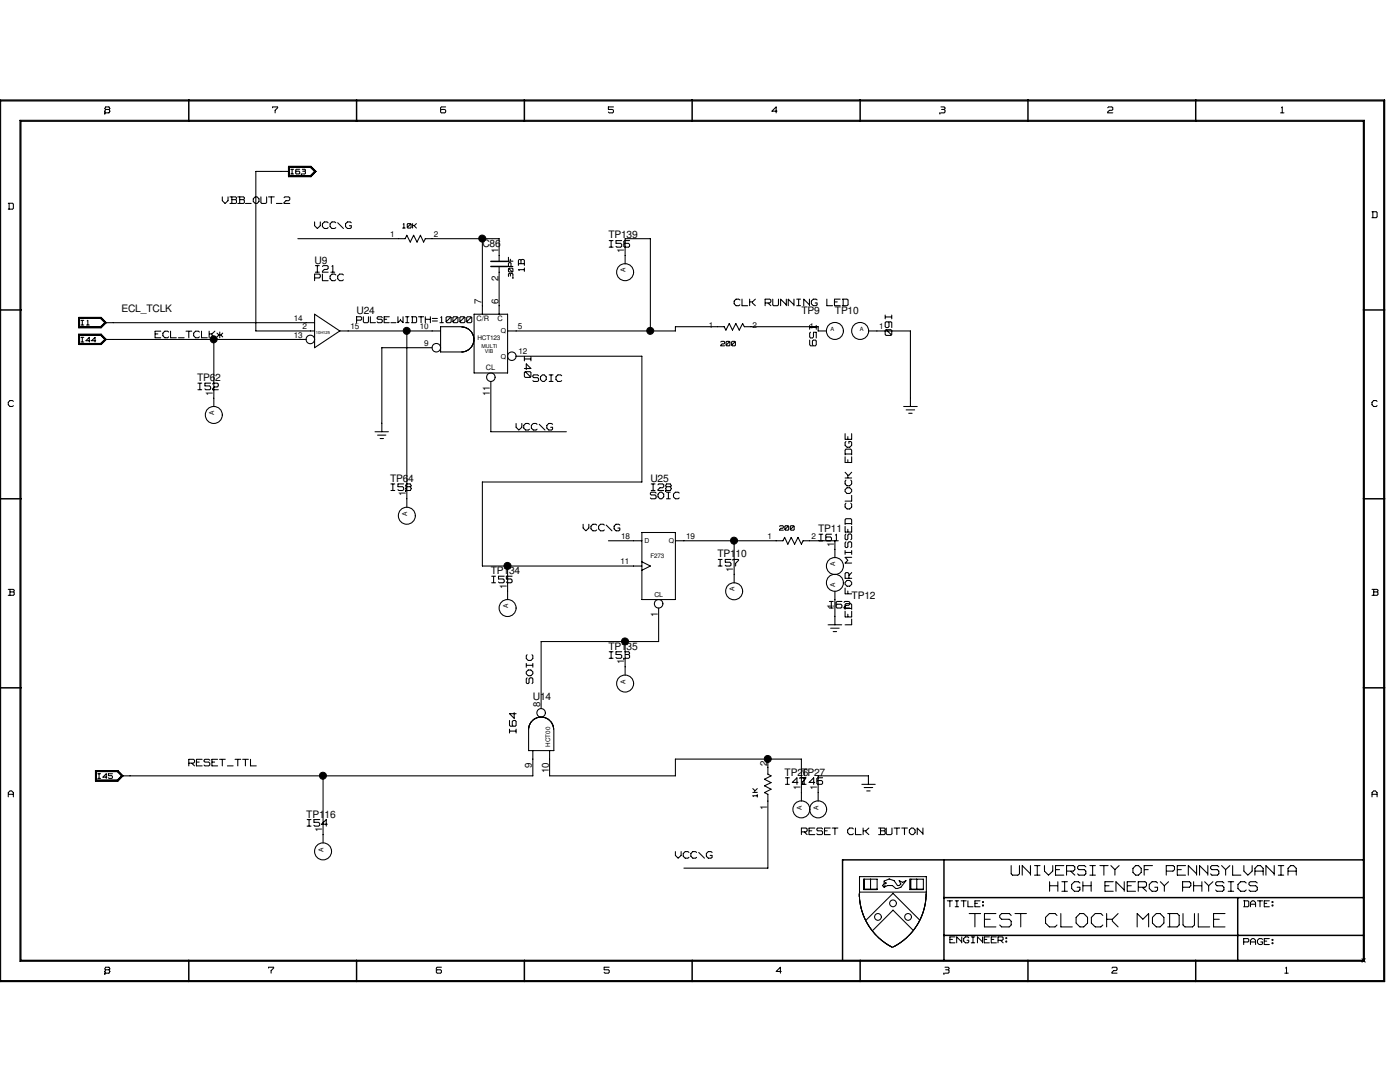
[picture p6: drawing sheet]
<svg xmlns="http://www.w3.org/2000/svg" width="279mm" height="216mm" viewBox="0 0 279 216" stroke-linecap="round" stroke-linejoin="round" font-family="sans-serif">
<g fill="none" stroke="#000" stroke-width=".3">
<path d="M0 20h276.3v175.8h-276.3zM37.7 20v4.2M71.2 20v4.2M104.6 20v4.2M138.1 20v4.2M171.7 20v4.2M205.1 20v4.2M238.6 20v4.2M4.1 24.2h268v167.4h-268zM98 53.2h3.3M98 52.2h3.3M0 61.8h4.1"/>
<path d="M272.1 61.8h4.2M0 99.5h4.1M272.1 99.5h4.2M0 137.2h4.1M272.1 137.2h4.2M188.4 179.1h83.7M188.4 171.6v20M247 179.1v12.5M272.1 171.6h-104v19.9M37.7 191.6v4.2M71.2 191.6v4.2M104.6 191.6v4.2"/>
<path d="M138.1 191.6v4.2M171.7 191.6v4.2M188.4 186.6h83.7M205.1 191.6v4.2M238.6 191.6v4.2"/>
</g>
<g fill="none" stroke="#000" stroke-width=".21">
<path d="M.1 20.2h276v175.5h-276zM4 24h268.3v167.8h-268.3zM20.9 22.5h.1M21.1 21.8l-.2 .4 .2 .3h.6M21.1 21.8h.6M21.7 21.3h-.6l-.2 .4 .2 .1M21.8 21.3l.1 .4-.1 .1 .1 .4-.1 .3M44.4 39.3v.7M45.5 39.3v.7M45.9 39.3h1.1M46.3 39.3v1.3M46.3 39.8h.7"/>
<path d="M47 39.3l.2 .2M47 39.8l.2 .2M47.2 39.7l-.1 .1M47.2 39.5v.1M47.5 39.3h1.1M47.8 39.3v1.3M47.9 39.8h.7M48.6 39.3l.2 .2M48.6 39.8l.2 .2M48.8 39.7l-.2 .1M48.8 39.5v.1M50.5 39.7v.5"/>
<path d="M50.9 39.3l-.4 .4M51 39.3h.3l.4 .4M51.7 39.7v.5M52.1 39.3v1.1M53.2 39.3v1.1M53.6 39.3h1.1M54.1 39.3v1.3M54.4 21.3v.2M54.4 21.3h1M54.9 22.1v.4M55.4 21.5l-.5 .5M55.4 21.3v.2"/>
<path d="M57.6 39.3h-.7l-.2 .2M57.6 33.2h4.5l1 1-1 1.1h-4.5zM57.6 39.3l.2 .2M57.6 33.3h4.4l1 .9-1 1h-4.4zM57.7 33.3h4.3l.9 .9-.9 .9h-4.3zM57.7 34.2h-6.6v31.8h11.7M57.7 33.4h4.2l.9 .8-.9 .9h-4.2zM57.8 39.5v.3l-.2 .2M58 34.7h.6M58 33.8h.6M58.3 33.8v.9M59 34.6l.1 .1"/>
<path d="M59.1 34.2v.1M59.1 33.8l-.1 .1v.6M59.2 34.2h.5l.1 .1M59.2 33.8h.6M59.8 34.4v.1M59.8 34.6l-.6 .1M60.2 34.7h.1M60.3 34.7h.5M60.3 33.8h.5M60.4 34.2h.4M60.8 33.8l.2 .2M60.9 34.2l.1 .1"/>
<path d="M61 34.4v.1M61 34.6l-.2 .1M61 34l-.2 .2M87.9 22.4l.2 .1M87.9 21.5v.8M88.1 21.8l-.1 .2M88.1 21.3l-.2 .2M88.1 22.5h.6M88.1 21.3h.8M88.1 21.8h.6M88.8 21.8l.1 .2M88.9 22.1v.2"/>
<path d="M88.9 22.4l-.1 .1M121.4 22.4l.2 .1M121.4 21.3v.5M121.5 21.8h.8l.1 .2M121.5 21.3h.9M122.4 22.4l-.1 .1h-.7M122.4 22.1v.2M155.1 22.2h-1l.8-.8v1.1M187.6 22.5h.1M187.8 22.5h.6M187.8 21.3h.6M187.9 21.8h.5"/>
<path d="M188.4 21.3l.2 .2M188.5 21.9l.1 .1M188.6 21.5l-.2 .3M188.6 22.1v.2M188.6 22.4l-.2 .1M221.1 22.4v.1M221.1 22.5h1M221.2 21.3l-.1 .2M221.3 21.3h.6M221.9 22h-.5l-.3 .4M221.9 21.3l.2 .2M222.1 21.5v.3"/>
<path d="M222.1 21.8l-.2 .2M255.6 22.5h.6M255.7 21.5l.2-.2v1.2M1.7 40.6h.8M1.7 41.7h.8M1.8 40.6v1.1M2.5 40.6l.2 .1M2.7 41.6l-.2 .1M2.7 40.8v.7M44.4 40l.5 .6M45.5 40l-.6 .6M45.9 40.6h1.1"/>
<path d="M47.2 40.1v.3M47.2 40.4l-.2 .2M47.5 40.6h1.1M48.8 40.1v.3M48.8 40.4l-.2 .2M49 40.6h1.1M50.5 40.2l.4 .4M51.7 40.2l-.4 .4h-.3M52.1 40.4l.1 .2M52.3 40.6h.7M53.2 40.4l-.2 .2M55.2 40.6h1.1"/>
<path d="M56.7 40.5v.1M56.7 40.6h1.1M57.1 40l-.4 .4M57.1 40h.5M59.4 47.6h21.5l.3-.7 .7 1.4 .6-1.4 .7 1.4 .7-1.4 .6 1.4 .4-.7h14.7v4.6M62.8 44.3v.7M62.8 54.7v1.3M62.8 54.7h.9M62.8 45l.5 .6M62.8 55.5h.9M62.9 54.3h.8M62.9 53h.8"/>
<path d="M63.3 53v1.3M63.7 54.7l.2 .2v.3M63.9 55.2l-.2 .3M63.9 44.3v.7M63.9 45l-.6 .6M64.3 44.7v.5M64.3 54.2v.1M64.3 54.7v1.3M64.3 45.2l.4 .4M64.4 56h1.1M64.4 54.3h1.1M64.5 53l-.2 .2"/>
<path d="M64.6 53h.7l.2 .2M64.7 53.8l-.4 .3M64.7 44.3l-.4 .4M64.8 44.3h.5l.2 .1M65.5 53.2v.3M65.5 53.6l-.2 .2h-.5M65.5 45.4l-.2 .2h-.5M65.9 44.7v.5M65.9 55.1v.5M65.9 55.6l.4 .4M65.9 45.2l.4 .4M66 54.3h.8"/>
<path d="M66.3 54.7l-.4 .4M66.3 44.3l-.4 .4M66.3 54.7h.5M66.3 56h.5M66.3 44.3h.5M66.3 45.6h.5M66.4 53l-.1 .2M66.4 53v1.3M66.8 54.7l.2 .2M66.8 44.3l.2 .1M67 55.8l-.2 .2M67 45.4l-.2 .2"/>
<path d="M67.4 55.1v.5M67.4 55.6l.4 .4M67.4 44.4l1.1 1.2M67.8 54.7l-.4 .4M67.8 54.7h.5l.2 .2M68.5 55.8l-.2 .2h-.5M69 44.7v.5M69 45.2l.3 .4M69.3 44.3l-.3 .4M69.4 44.3h.4M69.4 45.6h.4M69.7 45h.4"/>
<path d="M69.9 44.3l.2 .1M70.1 45v.4l-.2 .2M80.3 45.5h.6M80.6 44.6l-.1 .1M80.6 44.7v.8M81.3 45.4l.6 .1M81.3 44.8v.5M81.9 44.6l-.6 .1M81.9 44.8l-.6 .5M81.9 44.6v.1M82 45.4l-.1 .1M82 44.8v.5"/>
<path d="M82.3 44.6v.9M82.4 45h.3M82.7 45v.1M82.8 45.2l.3 .3M83.1 44.6l-.4 .4M96.3 47.6v15.1M99.6 53.2v9.5M101.5 54.1l.1 .2M101.5 51.4v.7M101.5 52.6v.6M101.5 53.7v.4M101.5 54.7v.5"/>
<path d="M101.5 52.1h.9M101.5 53.2h.9M101.6 52.4l-.1 .1M101.6 53.6h.1M101.6 53.5l-.1 .1M101.6 54.6l-.1 .1M101.6 52.4l.4 .1M101.6 54.6h.1M101.6 53.7l.6 .5M101.6 53.5h.6M101.6 54.3h.6M101.7 54.6l.2 .1"/>
<path d="M101.9 51.7v.4M101.9 54.7v.4M102 54.6l-.1 .1M102 52.6v.5M102 54.6h.2M102.2 53.5l.2 .1M102.2 54.6l.2 .1M102.4 55.3h.1M102.4 54.1l-.2 .2M102.4 53.7v.4M102.4 54.7v.5M103.5 53.8l.1 .2"/>
<path d="M103.5 52v1M103.5 53.8h1.1M103.5 52.6h1.1M103.6 51.8l-.1 .1M103.7 51.8l.2 .1M104 52v.6M104.1 51.8l-.1 .1M104.2 51.8h.2M104.5 51.8l.1 .1M104.6 52v1M104.6 53.5v.6M121.6 49.3h.7"/>
<path d="M121.6 48h.7M122 48v1.3M122.9 49.1l.2 .2M122.9 48v.6M123 48.6h.8M123 48h1.1M123.1 49.3h.7M123.9 48.6l.2 .2M124.1 48.8v.3M124.1 49.1l-.2 .2M124.5 49.1l.2 .2M124.7 48.6l-.2 .1"/>
<path d="M124.7 48l-.2 .2v.9M124.7 48.6h.7M124.7 49.3h.7M124.7 48h.9M124.8 52.7v-5.1h5v18.4M125.4 48.6l.2 .2M125.6 48.8v.3M125.6 49.1l-.2 .2M146.9 59.7l-.4 .4M146.9 59.7h.5M147.4 59.7l.3 .2M148.1 59.7v1.3"/>
<path d="M149.6 59.7v1.3M150.7 59.7l-.5 .5M152.7 59.7h.9M152.7 59.7v1.3M153.6 59.7l.2 .2M153.8 59.9v.3l-.2 .3M154.2 59.7v1.1M155.4 59.7v1.1M155.8 59.7l1.1 1.1M155.8 59.7v1.3M156.9 59.7v1.3M157.3 59.7l1.1 1.1"/>
<path d="M157.3 59.7v1.3M158.5 59.7v1.3M159 59.7h.8M159.4 59.7v1.3M160.4 59.7l1.1 1.1M160.4 59.7v1.3M161.5 59.7v1.3M162.3 59.7l-.4 .4M162.3 59.7h.5M162.9 59.7l.2 .2M165 59.7v1.3M166.5 59.7h1.2"/>
<path d="M166.5 59.7v1.3M168.1 59.7h.9M168.3 59.7v1.3M169 59.7l.2 .2M169.2 59.9v.9M273.8 42.2h.8M273.8 43.4h.8M274 42.3v1.1M274.7 42.2l.1 .2M274.8 43.3l-.1 .1M274.8 42.5v.7M2 79.9l-.3 .4"/>
<path d="M2 79.9h.5M2.5 79.9l.2 .2M15.7 63.3h4.5l1 1.1-1 1h-4.5zM15.7 66.7h4.5l1 1-1 1h-4.5zM15.7 63.4h4.5l.9 1-.9 1h-4.5zM15.7 66.8h4.5l.9 .9-.9 1h-4.5zM15.8 63.5h4.3l.9 .9-.9 .9h-4.3zM15.8 66.8h4.3l.9 .9-.9 .9h-4.3zM15.9 63.5h4.2l.8 .9-.8 .8h-4.2zM15.9 66.9h4.2l.8 .8-.8 .8h-4.2zM16.2 68.2h.5M16.2 64.9h.5"/>
<path d="M16.2 63.9h.5M16.2 67.3h.5M16.4 64v.8M16.4 67.4v.8M17.3 64.9h.5M17.5 63.9l-.1 .2M17.5 64v.8M17.8 67.3l-.6 .7h.7M17.8 67.4v.8M19 67.4v.8M19 67.3l-.7 .7h.8M20.9 64.4h41.9"/>
<path d="M20.9 67.7h40.2M30.9 66.1h1.2M30.9 66.1v1.3M31 66.6h.5M31 67.4h1.1M32.5 67l.4 .4M32.5 66.5v.5M32.9 66.1l-.4 .4M32.9 66.1h.5M32.9 67.4h.5M33.4 66.1l.3 .2M33.7 67.2l-.3 .2"/>
<path d="M34 66.1v1.3M34.1 67.4h1.1M35.6 67.4h1.1M37.1 66.1h1.2M37.7 66.1v1.3M38.7 66.5v.5M38.7 67l.3 .4M39 66.1l-.3 .4M39.1 66.1h.4M39.1 67.4h.4M39.5 76.5h.8M39.5 77.8h.8"/>
<path d="M39.6 66.1l.2 .2M39.8 67.2l-.2 .2M39.9 76.5v1.2M40.2 66.1v1.3M40.3 67.4h1.1M40.9 77.6l.2 .2M41.1 77.8h.7M41.7 66.1v1.3M41.8 66.6h.4M41.8 77l.2 .3v.3M42 77.6l-.2 .2M42 76.5h-1.1v.5h.9"/>
<path d="M42.3 66.9l.6 .5M42.4 77.6v.2M42.5 77.8h1.1M42.7 67.7v13.4M42.8 77.2l-.4 .4M42.8 77.2h.5M42.9 66.1l-.6 .6v.1M43.3 76.5h-.7l-.2 .1M43.3 66.5l.4 .3h.3M43.3 76.5l.3 .1M43.6 76.7v.3l-.3 .2M43.6 66.9l-.3 .3"/>
<path d="M43.9 66.3v1.1M44.1 66.9l.3 .3M44.4 66.5l-.3 .3M62.8 62.7l5 3.3-5 3.4zM67.8 66h20.1M71.2 63.2h.8M71.2 63.2v1.2M71.2 63.9h.8M72 63.2l.2 .2M72.2 63.7l-.2 .2M72.2 63.4v.3M72.5 64.2l.2 .2"/>
<path d="M72.5 63.2v1M73.5 64.2l-.1 .2h-.7M73.5 63.2v1M73.9 63.2v1.2M74 64.4h.9M75.3 63.5l.1 .2M75.3 63.4v.1M75.3 64.2l.1 .2M75.4 63.2l-.1 .1M75.5 64.4h.6M75.5 63.2h.6M75.5 63.7h.6"/>
<path d="M76.1 63.2l.2 .2M76.1 63.7l.2 .2M76.3 63.9v.3M76.3 64.2l-.2 .2M76.7 63.2v1.2h1M76.7 63.2h1M76.7 63.7h.5M78 64.4h1M79.4 63.2v1.1M79.9 63.9l-.5 .5M79.9 63.7l.5 .7M80.4 63.2v1.1"/>
<path d="M80.9 64.4h.7M80.9 63.2h.7M81.2 66v35.2M81.3 63.2v1.1M82.1 64.4h.8M82.1 63.2h.8M82.3 63.2v1.1M83 63.2l.1 .2M83.1 64.2l-.1 .2M83.1 63.4v.8M83.5 63.2h1M84 63.2v1.2"/>
<path d="M84.9 63.2v1.2M84.9 63.7h1M85.9 63.2v1.2M86.2 69.4h-10v16.7M86.3 63.5h1M86.3 64.1h1M87.8 64.4h.7M88.1 63.2l-.1 .2M88.1 63.2v1.1M89 64.2l.2 .2M89 63.4v.8M89.2 63.2l-.2 .2"/>
<path d="M89.2 64.4h.6M89.2 63.2h.6M89.8 63.4l-.7 .8M89.9 63.4h.1M89.9 63.2l.1 .2M90 64.2l-.1 .2M90 63.4v.8M90.4 64.2l.2 .2M90.4 63.4v.8l.8-.8M90.6 63.2l-.2 .2M90.6 63.2h.6l.2 .2M91.2 63.4h.2"/>
<path d="M91.4 64.2l-.2 .2h-.6M91.4 63.4v.8M91.8 64.2l.1 .2M91.8 63.4v.8l.8-.8M91.9 63.2l-.1 .2M92 63.2h.6l.2 .2M92.1 65.2h-4.2v5h4.5l.8-.2M92.1 65.2l1.1 .3M92.4 65.2v.1M92.6 63.4h.2M92.8 64.2l-.2 .2h-.6M92.8 63.4v.8"/>
<path d="M93 70.1h.1M93.1 65.5l.7 .5M93.1 64.2l.2 .2M93.1 63.4v.8M93.3 65.6h.1M93.3 63.2l-.2 .2M93.3 64.4h.6M93.3 63.2h.6M93.4 69.8h.1M93.8 69.5l-.7 .5M93.9 66l.4 .7M93.9 63.4l-.7 .8"/>
<path d="M94 63.4h.1M94 63.2l.1 .2M94.1 64.2l-.1 .2M94.1 63.4v.8M94.2 69v.1M94.2 66.5h.1M94.3 66.6l.3 .8M94.3 68.8l-.4 .7M94.4 68.6v.1M94.6 68l-.3 .9M94.6 62.7h6.7v11.7h-6.7zM98 76.1v10h15"/>
<path d="M101.3 66h33.5v-.8h9.7l.4 .7 .6-1.3 .7 1.3 .7-1.3 .6 1.3 .7-1.3 .3 .6h14.8v.8h1.6M103 71.1h25.1v25.1h-31.8v16.7h31.8M104.6 75.1l.2 .2M104.6 71.2v.8M104.6 74.4v.7M104.6 73.5h1.3M104.7 71.6h1.2M104.8 74.2l-.2 .1M104.9 75.3h.8M105 72.6v1.1M105 72.6l1 .9M105.8 75.1v.2"/>
<path d="M106 71.2v.8M106 74.4v.7M106 75.1l-.2 .2M106 74.3l-.2-.1h-.9l.8 .9M106.3 75v.1M106.3 75.2l.2 .2M106.3 75.9l.2 .2M106.5 74.8l-.1 .1M106.6 74.8h.6M106.6 76.1h.6M106.6 75.4h.6M107.3 74.8l.2 .2"/>
<path d="M107.3 75.4l.2 .2v.3M107.5 75.9l-.2 .2M107.9 75.7l.4 .4h.3M107.9 75.2v.5M108.6 74.8h-.3l-.4 .4M108.6 74.8l.4 .4M109 75.2v.5M109 75.7l-.4 .4M109.6 74.8h.8M109.6 76.1h.8M110 74.8v1.3M111 75.7l.4 .4h.4"/>
<path d="M111 75.2v.5M111.8 74.8h-.4l-.4 .4M111.9 74.8l.2 .2M112.1 75.9l-.2 .2M143.8 68.9v.1M143.9 69h.7M144 68.1l-.2 .1M144 68.1h.4M144.1 68.6l-.3 .3M144.1 68.6h.3M144.5 68.1l.1 .1M144.6 68.3v.2"/>
<path d="M144.6 68.5l-.1 .1M144.9 68.3v.6l.1 .1M145 68.1l-.1 .1M145.1 69h.4M145.1 68.1h.4M145.5 68.3l-.6 .5M145.5 68.2h.1M145.5 68.1l.2 .1M145.7 68.3v.6l-.2 .1M146 68.3v.6l.1 .1M146.1 68.1l-.1 .1M146.2 69h.4"/>
<path d="M146.2 68.1h.4M146.5 60.1v.5M146.5 60.6l.4 .4M146.6 68.3l-.6 .5M146.6 68.2h.1M146.6 68.1l.2 .1M146.8 68.3v.6l-.2 .1M146.9 61h.5M147.7 60.8l-.3 .2M148.1 61h1.1M149.6 60.2h.5M150.2 60.3v.2l.5 .5"/>
<path d="M152.7 60.5h.9M153.3 60.5l.5 .5M154.2 60.8l.2 .2M154.4 61h.7M155.4 60.8l-.2 .2M159 61h.8M161.6 68.8l.2 .2M161.6 66.5v.7l.2 .2M161.6 64.9v.8M161.6 67.9v.8M161.6 65.3h1.3M161.8 66.3l-.2 .2"/>
<path d="M161.8 67.4h.3M161.8 69h.9M161.9 60.1v.5M161.9 60.6l.4 .4M162.1 68.8l.2 .2M162.3 66.3v.9l-.2 .2M162.3 67.9l-.2 .1v.7M162.3 66.3h.6M162.3 61h.5M162.4 67.9h.3M162.7 60.5h.4v.3M162.7 67.9l.2 .1v.7"/>
<path d="M162.9 68.8l-.2 .2M162.9 64.9v.8M162.9 66.3v1.1M163.1 60.8l-.2 .2M165.1 61h1.1M166.6 61h1.1M166.6 60.2h.5M168.1 61h.9M169.2 60.8l-.2 .2M173.3 66h8.4v15.1M176.7 62.9v.7M176.7 66v.7"/>
<path d="M176.7 66.7l.1 .2M176.7 65.2l.1 .2M176.7 63.2h1.2M176.8 64.2l-.1 .2v.7M176.8 65.8l-.1 .2M176.9 65.4h.3M176.9 66.9h.9M176.9 64.2h.9M177.2 64.3l.2 .1v.7M177.4 65.2l-.2 .2M177.8 65.8h-.9l.9 .9M177.8 66.7v.2l.2-.2"/>
<path d="M177.8 65.8l.2 .2M177.8 64.2l.2 .2v1M178 62.9v.7M178 66v.7M274.2 79.9l-.4 .4M274.2 79.9h.4M274.7 79.9l.1 .2M1.7 80.3v.4M1.7 80.8l.3 .3M2 81.1h.5M2.7 80.9l-.2 .2M74.8 86.1h2.7"/>
<path d="M75.4 86.8h1.6M75.9 87.5h.6M78 96.6h.8M78 97.9h.8M78.4 96.6v1.2M79.4 97.7l.2 .2M79.4 96.6v.5M79.5 97.1h.8l.3 .2M79.5 96.6h1.1M80.6 97.7l-.3 .2h-.7M80.6 97.4v.3M80.9 97.9h.1"/>
<path d="M81.1 96.6l-.2 .3 .2 .2-.2 .4 .2 .4M81.2 96.6h.6M81.2 97.1h.6M81.2 97.9h.6M81.9 96.6l.2 .3-.2 .2 .2 .4-.2 .4M103 84.5v.7M103 85.3l.5 .5M104.1 84.5v.7M104.1 85.3l-.6 .5M104.5 85.4l.4 .4h.5M104.5 84.9v.5M105.4 84.5h-.5l-.4 .4"/>
<path d="M105.5 84.5l.2 .2M105.7 85.6l-.2 .2M106 84.9v.5M106 85.4l.4 .4M106.4 84.5l-.4 .4M106.5 84.5h.4M106.5 85.8h.4M107 84.5l.2 .2M107.2 85.6l-.2 .2M107.6 84.7l1.2 1.1M109.1 84.9v.5M109.1 85.4l.4 .4"/>
<path d="M109.5 84.5l-.4 .4M109.6 84.5h.4M109.6 85.8h.4M109.9 85.3h.3M110.1 84.5l.2 .2M110.3 85.3v.3l-.2 .2M129.8 98.4v.2M129.8 98.6l.2 .2M129.8 99.4l.2 .1M130 98.2l-.2 .1M130 96.6h.7M130 97.9h.7"/>
<path d="M130 98.2h.7M130 99.5h.7M130 98.8h.7M130.3 96.6v1.2M130.7 98.2l.2 .2M130.7 98.8l.2 .2M130.9 99v.4l-.2 .1M131.3 97.7v.2M131.3 98.6v.5M131.3 99.1l.4 .4h.3M131.4 97.9h1.1M131.5 96.6l-.2 .1"/>
<path d="M131.5 96.6h.7M132 98.2h-.3l-.4 .4M132.1 98.2l.4 .4M132.2 97.3h-.5l-.4 .4M132.2 96.6l.3 .1M132.5 96.8v.3l-.3 .2M132.5 98.6v.5M132.5 99.1l-.4 .4M132.8 97.9h.1M133 96.6l-.2 .3 .2 .2-.2 .4 .2 .4M133 98.2h.8M133 99.5h.8"/>
<path d="M133.1 96.6h.6M133.1 97.1h.6M133.1 97.9h.6M133.4 98.3v1.2M133.8 96.6l.2 .3-.2 .2 .2 .4-.2 .4M134.4 99.1l.4 .4h.5M134.4 98.6v.5M135.3 98.2h-.5l-.4 .4M135.3 98.2l.3 .2M135.6 99.4l-.3 .1M168.7 86.5v1.2M168.7 88.3v.5"/>
<path d="M168.7 89.9v.9M168.7 91.1v1.2M168.7 96.1v.4l.3 .4M168.7 97.7v.3M168.7 94.2l.5 .7v.4M168.7 88.9l.3 .3M168.7 95.4h1.3M168.7 98.1l.3 .4M168.7 100h1.3M168.7 87.7h1.3M168.7 90.6h1.2M168.7 92.3h1.3"/>
<path d="M168.8 88.1l-.1 .2M168.8 89.6l-.1 .2M168.8 95.8l-.1 .2M168.9 89.6h.9M169 97.3l-.3 .4M169.1 97.3h.4M169.1 89.2h.4M169.1 96.9h.4M169.1 98.5h.4M169.2 87.1v.5M169.2 91.7v.5M169.2 94.8h.2"/>
<path d="M169.4 88.1h.4M169.4 88.1v.4M169.6 97.3l.4 .4M169.8 88.1l.2 .2M169.8 89.6l.2 .2M169.8 95.8l.2 .2M170 86.5v1.1M170 88.3v.5M170 89.9v.9M170 91.1v1.1M170 96.1v.4l-.4 .4M170 97.7v.3"/>
<path d="M170 98.8v1.1M170 88.9l-.4 .3M170 94.2l-.5 .6M170 98.1l-.4 .4M180.3 81.1h2.7M180.8 81.8h1.7M181.4 82.5h.6M273.8 80.3v.4M273.8 80.8l.4 .3M274.2 81.1h.4M274.8 80.9l-.1 .2M1.7 117.6h1l.1 .2"/>
<path d="M2 117.6v1.1M2 118.1h.7l.1 .2M2.8 117.9l-.1 .2M2.8 117.8v.1M2.8 118.3l-.1 .5h-1M98.1 116.3h.8M98.1 115h.8M98.5 115v1.2M99.5 116.1l.2 .2M99.5 115v.5M99.5 115.5h.9M99.5 115h1.1"/>
<path d="M99.7 116.3h.7M100.4 115.5l.2 .2M100.6 115.8v.3l-.2 .2M101 116.1l.2 .2M101 115v.5M101.1 115.5h.8M101.1 115h1.1M101.3 116.3h.6M101.3 112.9v6.7M102 115.5l.2 .2M102.2 115.8v.3l-.2 .2M116.4 105.4l.5 .5"/>
<path d="M116.4 104.6v.7M117.5 104.6v.7M117.5 105.4l-.6 .5M117.9 105.5l.5 .4h.4M117.9 105v.5M118.8 104.6h-.4l-.5 .4M118.9 104.6l.2 .2M119.1 105.7l-.2 .2M119.5 105v.5M119.5 105.5l.3 .4M119.8 104.6l-.3 .4M119.9 104.6h.5"/>
<path d="M119.9 105.9h.5M120.4 104.6l.2 .2M120.6 105.7l-.2 .2M121 104.8l1.1 1.1M121.4 107.9h6.7M122.6 105v.5M122.6 105.5l.3 .4M122.9 104.6l-.3 .4M123 104.6h.4M123 105.9h.4M123.3 105.4h.4M123.5 104.6l.2 .2"/>
<path d="M123.7 105.7l-.2 .2M123.7 105.4v.3M128.1 106.3h6.7v13.3h-6.7zM128.1 112.1l1.7 .8-1.7 .9M134.8 107.9h21.5l.3-.7 .6 1.4 .7-1.4 .7 1.4 .7-1.4 .6 1.4 .4-.7h7M143.3 112.9h.8M143.3 111.6h.8M143.7 111.7v1.2M144.7 112.8l.2 .1M144.7 111.6v.6M144.8 111.6h1.1M144.8 112.2h.8"/>
<path d="M144.9 112.9h.7M145.7 112.2l.2 .2M145.9 112.4v.4l-.2 .1M146.3 111.8v-.2h1.1v.2M146.5 107.9v8.4M146.8 112.4v.5M147.4 111.8l-.6 .6M155.6 105.7v.1M155.6 105.8h.7M155.7 104.9l-.1 .1M155.7 104.9h.5M155.8 105.4l-.2 .3"/>
<path d="M155.9 105.4h.3M156.2 104.9l.1 .1M156.3 105.1v.1M156.3 105.3l-.1 .1M156.6 105.7l.2 .1M156.6 105.1v.5M156.8 104.9l-.2 .1M156.8 105.8h.4M156.8 104.9h.4M157.2 105.1l-.5 .5M157.3 105h.1M157.3 104.9l.1 .1"/>
<path d="M157.4 105.7l-.1 .1M157.4 105.1v.5M157.7 105.7l.2 .1M157.7 105.1v.5M157.9 104.9l-.2 .1M157.9 105.8h.4M157.9 104.9h.4M158.3 105.1l-.5 .5M158.4 105h.1M158.4 104.9l.1 .1M158.5 105.7l-.1 .1M158.5 105.1v.5"/>
<path d="M163.4 106.6h.8M163.8 106.6v1.3M164.8 106.8v.9l.2 .2M165.7 107.1h-.7l-.2 .2M165.7 107.1l.2 .3M165.9 107.4v.3l-.2 .2M165.9 106.6h-.9l-.2 .2M166.6 107.9v3.4M166.6 118v6.7M166.9 106.6l-.1 .2M166.9 106.6v1.3M168.7 100.7v.4"/>
<path d="M168.7 103.8v.8M168.7 105v1.2M168.7 106.8v.7M168.7 108.4v.7M168.7 109.9v.7M168.7 114.5v.9M168.7 116.2v.3M168.7 117.3v1.2M168.7 107.5l.1 .2M168.7 109.1l.1 .1M168.7 101.2l.3 .4M168.7 111.2l.5 .6"/>
<path d="M168.7 116.6l.3 .4M168.7 104.5h1.2M168.7 106.2h1.3M168.7 110.2h1.2M168.7 111.2h1.3M168.7 112.4h1.3M168.7 115.4h1.3M168.7 118.5h1.3M168.8 100.4l-.1 .2M168.8 103.5l-.1 .2M168.8 106.6l-.1 .2M168.8 107.7h.2"/>
<path d="M168.8 108.1l-.1 .2M168.8 109.3h.2M168.8 114.3l-.1 .2M168.9 114.3h.3l.2 .2M168.9 103.5h.9M169 115.8l-.3 .4M169.1 101.6h.4M169.1 115.8h.4M169.1 117h.4M169.2 111.8l-.5 .6M169.2 107.5l-.2 .2M169.2 109.1l-.2 .2"/>
<path d="M169.2 105.6v.5M169.2 106.8v.7M169.2 108.4v.7M169.2 117.9v.5M169.4 114.5v.9M169.6 115.8l.4 .4M169.8 106.6h-.4l-.2 .2M169.8 108.1h-.4l-.2 .2M169.8 100.4l.2 .2M169.8 103.5l.2 .2M169.8 106.6l.2 .2M169.8 108.1l.2 .2"/>
<path d="M170 100.7v.4M170 103.8v.8M170 105v1.1M170 106.8v.7M170 108.4v.7M170 109.9v.7M170 116.2v.3M170 107.5l-.2 .2M170 109.1l-.2 .2M170 101.2l-.4 .4M170 114.3l-.5 .5M170 116.6l-.4 .4"/>
<path d="M273.8 117.6h1l.2 .2M274.2 117.6v1.1M274.2 118.1h.6l.2 .2M275 117.9l-.1 .2M275 117.8v.1M275 118.3l-.2 .5h-1M105 130.9v.5M105 132.4v.7M105 134.1v.3M105 135.5v.7l.2 .2M105 131.4l.4 .4M105 134.5l.4 .3"/>
<path d="M105.1 132.8h1.2M105.2 130.6l-.2 .3M105.2 135.3l-.2 .2M105.2 136.4h.2M105.4 133.7l-.4 .4M105.5 131.8h.4M105.5 133.7h.4M105.5 134.8h.4M105.6 135.5v.7l-.2 .2M105.8 135.3l-.2 .2M105.8 135.3h.3M106 133.7l.3 .4"/>
<path d="M106.2 130.6l.1 .3M106.2 135.3l.1 .2M106.3 130.9v.5M106.3 132.4v.7M106.3 134.1v.3M106.3 135.5v.7l-.1 .2M106.3 131.4l-.3 .4M106.3 134.5l-.3 .3M121.6 131.4h.7M121.6 130h.7M122 130.1v1.2M122.9 131.2l.2 .2"/>
<path d="M122.9 130v.6M123 130.6h.8M123 130h1.1M123.1 131.4h.7M123.9 130.6l.2 .2M124.1 130.9v.3l-.2 .2M124.5 131.4h.1M124.7 131.4h.7M124.7 130h.7M124.8 128v6.7M124.9 130.6h.5M125.4 130l.2 .2"/>
<path d="M125.5 130.6l.1 .2M125.6 130.3v.1M125.6 130.9v.2l-.2 .3M125.6 130.4l-.2 .2M131.4 121.3v6.7h-23.4v13.4M165.3 124.7h2.7M165.5 120h.8M165.5 121.3h.8M165.8 125.3h1.7M165.9 120.1v1.2M166.3 126h.7M166.9 120.2v1l.1 .1"/>
<path d="M167 120.6l-.1 .1M167 120l-.1 .2M167.1 120.6h.7l.2 .2M167.1 120h.9M168 120.8v.3l-.2 .2h-.7M168.4 121.2v.1M168.5 121.3h1.1M168.7 120.7v.9M168.7 122v1.1M168.7 124.7h1.3M168.7 121.4h1.2M168.8 120.4l-.1 .2"/>
<path d="M168.8 120.8l-.4 .4M168.9 120.8h.4M168.9 120.4h.9M169.2 122.6v.5M169.3 120h-.7l-.2 .2M169.4 120l.2 .2M169.6 120.2v.3l-.2 .3M169.8 120.4l.2 .2M170 120.7v.9M170 122v1.1h-1.3M170 123.5v1.1M1.7 158.2v.8"/>
<path d="M1.7 158.5h.9M2 157.8l-.3 .4M2 157.8h.3M2.3 157.8l.4 .4M2.7 158.2v.8M19 153.8h4.5l1.1 1-1.1 1.1h-4.5zM19.1 153.8h4.4l1 1-1 1h-4.4zM19.2 153.9h4.3l.9 .9-.9 .9h-4.3zM19.2 154h4.2l.9 .8-.9 .9h-4.2zM19.5 155.3h.6M19.5 154.4h.6M19.8 154.4v.9"/>
<path d="M21.2 154.4v.9M21.2 154.4l-.7 .7h.8M21.6 155.2l.2 .1M21.8 155.3h.5M22.3 154.8l.1 .1M22.4 155.2l-.1 .1M22.4 155v.2M22.4 154.4h-.8l.1 .4h.6M37.7 151.6v1.2M37.7 151.5h.9M37.7 152.3h.9M38.3 152.3l.5 .5"/>
<path d="M38.6 151.5l.2 .2M38.8 152.1l-.2 .2M38.8 151.7v.3M39.2 151.5h1.1M39.2 151.6v1.2M39.2 152.8h1.1M39.2 152.1h.6M40.7 151.7l.2 .4h.7M40.7 152.7l.2 .1h.7M41.6 151.5h-.7l-.1 .1M41.7 151.5l.2 .2M41.7 152.1l.2 .2"/>
<path d="M41.9 152.3v.3M41.9 152.7l-.2 .1M42.3 151.6v1.2h1.1M42.3 151.5h1.1M42.3 152.1h.5M43.8 151.5h1.2M44.4 151.6v1.2M45.4 152.8h1.1M46.9 151.5h1.1M47.5 151.6v1.2M48.4 151.5h1.2M49 151.6v1.2"/>
<path d="M50 151.5v1.3M50 152.8h1.1M64.5 154.8v13.4M101.7 144.7l.2 .2M101.7 142.4l.9 .9M101.7 143.8v.9M101.7 145.5v.8M101.7 142.4h1.3M101.7 145.9h1.3M101.9 144.9h.9M102.2 144.7l.2 .2M102.2 144v.7"/>
<path d="M102.4 143.8l-.2 .2M102.5 143.8h.3M102.6 142.2v1.1M102.8 143.8l.2 .2M103 144.7l-.2 .2M103 144v.7M103 145.5v.8M105.7 144.7h.1M105.7 144.6l-.2 .7v4.5h5v-4.5l-.2-.7M105.7 144.6h.1M105.8 144.4l-.1 .2M105.9 144.2v.1"/>
<path d="M106.2 143.8l-.5 .7M106.3 143.8l.7-.5 .7-.2 1.1 .1 .9 .6M106.3 149.8v5h-82M106.6 143.5h.1M106.8 143.4h.1M107.1 143.3h.1M107.3 143.2h-.1M108.7 143.2h.1M108.9 143.3h.1M109.1 143.4h.1M109.3 143.5h.1M109.7 149.8v5h25.1v-3.3h25.1v8.4"/>
<path d="M109.8 143.8l.4 .7M110.1 144.2v.1M110.2 144.4l.1 .2M110.3 144.6h.1M110.3 144.7h.1M150.2 158.8l.2 .1M150.2 158.1h.9M150.2 157.4l.4 .3M150.3 158.8h.8M150.6 157.8v.3M150.7 157.7h.1M151.1 157.4l-.3 .3"/>
<path d="M151.1 158.5v.5M153.2 151.5v3l.7 .3-1.3 .7 1.3 .7-1.3 .6 1.3 .7-1.3 .7 .6 .3v14.7h-16.7M156.8 156.5h.7M156.8 155.2h.7M157.1 155.2v1.3M158.1 156.1l.9-.9v1.3M158.2 156.1h1.1M160.1 156.5h.8M160.2 156v.5M160.5 155.2v1.3M160.7 155.4l-.5 .6M160.8 155.2v.2"/>
<path d="M160.9 155.2h-1.3v.2M161.5 156.1l.9-.9v1.3M161.5 156.1h1.1M163 155.4v.9l.2 .2M163.2 155.7l-.1 .2M163.2 155.2l-.2 .2M163.2 155.7h.7M163.2 156.5h.7M163.2 155.2h1M164 155.7l.2 .3M164.2 156v.3l-.2 .2M172 156.5h2.7"/>
<path d="M172.5 157.1h1.7M173 157.8h.7M173.3 156.5v-1.7h-10v5.1M273.8 158.2v.8M273.9 158.5h.9M274.2 157.8l-.4 .4M274.2 157.8h.2M274.5 157.8l.3 .4M274.8 158.2v.8M61.3 164.8h.8M61.3 163.5h.8M61.7 163.6v1.2"/>
<path d="M62.7 164.7l.1 .1M62.7 163.5v.6M62.7 164.1h.9l.2 .2M62.7 163.5h1.1M63.8 164.7l-.2 .1h-.7M63.8 164.3v.3M64.2 164.5h1.1M65.1 163.6v1.2M65.1 163.5l-.9 1M134.8 169.9v.7M134.8 170.7l.5 .5M135.9 169.9v.7"/>
<path d="M135.9 170.7l-.6 .5M136.4 170.3v.6l.3 .3h.5M137.2 169.9h-.4l-.4 .4M137.3 169.9l.2 .2M137.5 171.1l-.2 .1M137.9 170.3v.5l.4 .4M138.3 169.9l-.4 .4M138.3 169.9h.5M138.3 171.2h.5M138.8 169.9l.2 .2M139 171.1l-.2 .1M139.4 170.1l1.2 1.1"/>
<path d="M141 170.3v.5l.4 .4M141.4 169.9l-.4 .4M141.4 169.9h.5M141.4 171.2h.5M141.7 170.7h.4v.3M141.9 169.9l.2 .2M142.1 171.1l-.2 .1M160 166h.8M160.5 166l.6 .5M160.8 165.2h-.9v1.3M160.9 165.2l.2 .2M161.1 165.8l-.2 .2"/>
<path d="M161.1 165.4v.3M161.5 166.5h1.1M161.5 165.8h.5M162.6 165.2h-1.1v1.3M163 165.4v.2M163 165.6l.2 .2M163 166.4l.2 .1M163.2 165.2l-.1 .2M163.2 165.2h.7M163.2 166.5h.7M163.2 165.8h.7M164 165.2l.2 .2"/>
<path d="M164 165.8l.2 .2M164.2 166v.3M164.2 166.4l-.2 .1M164.6 166.5h1.1M164.6 165.8h.5M165.7 165.2h-1.2v1.3M166.1 165.2h1.1M166.6 165.3v1.2M169.2 165.7v.4M169.2 166.2l.3 .3M169.5 165.2l-.3 .4M169.6 165.2h.5"/>
<path d="M169.6 166.5h.5M170.1 165.2l.2 .2M170.3 166.4l-.2 .1M170.7 165.2v1.3M170.8 166.5h1.1M171.5 178.3l.2 2.5 .9 2.4M171.5 178h13.4M172.3 165.2v1.3M172.3 165.8h.5M172.3 175.4h2.7v2.1h-2.7zM172.5 175.4v2h2.5M172.8 165.8v.2"/>
<path d="M172.8 166l.6 .5M173.4 165.2l-.6 .6M173.7 175.4v2.1M175.3 165.2h1.1M175.3 166.5h1.1M175.7 165.3v1.2M175.8 165.8h.6M176.4 175.8l1.1-.4 .9 .3 .7 1h.4l.3-.3-.3-.7 .6 .4 .7-.4-1 1.3-.7 .3h-.3l-.7-.6h-1l-.7 .3-.3-.3 .3-.3zM176.5 165.2l.2 .2M176.5 165.8l.2 .2M176.7 165.4v.2M176.7 166v.3"/>
<path d="M176.7 165.6l-.2 .1M176.7 166.4l-.2 .1M176.7 176.7l-.4 .2M176.8 176.2h-.1l.1 .1M176.9 166.4l.1 .1M176.9 165.2v1.1M177.1 166.5h.7M178 166.4l-.2 .1M178 165.2v1.1M178.4 165.2h1.2M179 165.3v1.2M180 165.2h1.1"/>
<path d="M180.5 165.3v1.2M181.5 166.2l.4 .3M181.5 165.7v.4M181.6 175.4h2.7v2.1h-2.7zM181.8 175.4v2h2.5M181.9 165.2l-.4 .4M181.9 165.2h.3M181.9 166.5h.3M182.2 165.2l.4 .4M182.6 165.7v.4M182.6 166.2l-.4 .3M183 175.4v2.1"/>
<path d="M184.1 166.3l-1.1-1v1.2M184.2 165.2v1.3M184.8 178.3l-.3 2.7-.8 2.4M184.8 178.9v.1M184.9 174.9v3.4M184.9 174.9h-13.4v3.4M189.1 179.7h1M189.6 179.8v1.1M190.6 179.7h.7M191 179.8v1.1M191.8 179.7h1M192.3 179.8v1.1"/>
<path d="M193.2 179.7v1.2h1M194.6 179.7h1M194.6 179.8v1.1h1M196.1 179.9h.1M196.1 180v.1M196.3 179.9v.2M201.8 174.4l.3 .2M201.8 172.7v1.6M202.1 174.6h1M203.5 172.7v1.6M203.5 174.4l-.3 .2M204 172.7l1.6 1.6"/>
<path d="M204 172.8v1.8M205.7 172.7v1.9M206.5 172.7h1.1M206.5 174.6h1.1M207 172.8v1.8M208.4 173.8l.8 .8M208.4 172.7v1.1M209.5 175.9v1.9M209.5 176.7h1.6M210.1 172.7v1.1M210.1 173.8l-.8 .8M210.7 172.7h1.6"/>
<path d="M210.7 172.8v1.8M210.7 174.6h1.6M210.7 173.5h.8M211.1 175.9v1.9M211.9 175.9h1.1M211.9 177.8h1.1M212.5 176v1.8M212.9 172.7h1.3M212.9 172.8v1.8M212.9 173.8h1.3M213.7 173.9l.8 .7M213.9 176.5v.8l.6 .5h.7"/>
<path d="M214.2 172.7l.3 .3M214.5 173.5l-.3 .3M214.5 173v.5M215 177h.5M215.1 173v.2M215.1 173.3l.2 .2M215.1 174.4l.2 .2M215.2 175.9h-.7l-.6 .6M215.2 175.9l.3 .3M215.3 172.7l-.2 .2M215.3 172.7h1.1l.3 .3M215.3 173.5h1.1l.3 .3"/>
<path d="M215.5 177v.6l-.3 .2M216.1 175.9v1.9M216.2 176.7h1.5M216.7 174.4l-.3 .2h-1.1M216.7 173.9v.4M217.5 172.7h1.1M217.5 174.6h1.1M217.8 175.9v1.9M218.1 172.8v1.8M219.5 172.7h1.6M220.3 172.8v1.8M220.5 175.9h1.7"/>
<path d="M220.5 176v1.8M220.6 176.7h.7M220.6 177.8h1.6M221.7 172.7l.8 .8M222.5 173.6v1M222.7 175.9l1.6 1.6M222.7 176v1.8M223.4 172.7l-.9 .8M224.4 175.9v1.9M225 175.9h1.6M225 176v1.8M225 176.7h.8"/>
<path d="M225 177.8h1.6M226.1 174.1l.6 .5M226.1 173.3v.7M226.7 172.7l-.6 .6M226.7 172.7h.5M226.7 174.6h.5M227.2 175.9h1.3M227.2 176v1.8M227.2 172.7l.6 .6M227.2 177h1.3M227.8 173.3v.7M227.8 174.1l-.6 .5"/>
<path d="M228 177.1l.8 .7M228.3 172.7h1.7M228.3 172.8v1.8M228.4 173.5h.8M228.5 175.9l.3 .3M228.8 176.2v.5l-.3 .3M229.4 176.5v.7l.5 .6M229.9 175.9l-.5 .6M230 175.9h.7M230 177.8h.7M230.5 177h.5M230.7 175.9l.3 .3"/>
<path d="M231 177v.6l-.3 .2M231.6 175.9l.7 .8M232.4 176.8v1M232.7 172.7h1.4M232.7 172.8v1.8M232.8 173.8h1.3M233.2 175.9l-.8 .8M234.1 172.7l.3 .3M234.4 173.5l-.3 .3M234.4 173v.5M234.9 172.7h1.7M234.9 172.8v1.8"/>
<path d="M235 174.6h1.6M235 173.5h.8M236 175.9h1.3l.4 .3M236 176v1.8M237.2 172.7l1.6 1.6M237.2 172.8v1.8M237.7 176.2v.5l-.4 .3h-1.2M238.2 175.9v1.9M238.3 176.7h1.5M238.8 172.7v1.9M239.4 172.7l1.6 1.6M239.4 172.8v1.8"/>
<path d="M239.9 175.9v1.9M240.4 175.9l.8 .8M241 172.7v1.9M241.2 176.8v1M241.6 173v.2M241.6 173.3l.3 .2M241.6 174.4l.3 .2M241.9 172.7l-.3 .2M241.9 172.7h1l.3 .3M241.9 173.5h1l.3 .3M242.1 175.9l-.9 .8M242.6 176.2v.2"/>
<path d="M242.6 176.5l.3 .2M242.6 177.6l.3 .2M242.9 175.9l-.2 .2M242.9 176.7h1M242.9 175.9h1M242.9 177.8h1M243.2 174.4l-.3 .2h-1M243.2 173.9v.4M243.8 172.7l.8 .8M244 175.9l.3 .3M244 176.7l.3 .3M244.3 177.1v.4l-.3 .3"/>
<path d="M244.6 173.6v1M245.1 175.9h1.1M245.1 177.8h1.1M245.4 172.7l-.8 .8M245.7 176v1.8M246 172.7v1.9h1.6M247.1 176.5v.7l.5 .6M247.6 175.9l-.5 .6M247.6 175.9h.8M247.6 177.8h.8M248.2 179.7h.8M248.2 173.8l.8 .8"/>
<path d="M248.2 172.7v1.1M248.4 179.8v1.1M248.4 175.9l.3 .3M248.7 177.6l-.3 .2M249 179.7l.2 .2M249.2 180v.7M249.3 176.2v.2M249.3 176.5l.2 .2M249.3 177.6l.2 .2M249.5 175.9l-.2 .2M249.6 176.7h1M249.6 175.9h1"/>
<path d="M249.6 177.8h1M249.9 172.7v1.1M249.9 173.8l-.9 .8M250.4 173.3v1.3M250.5 173.8h1.6M250.6 175.9l.3 .3M250.6 176.7l.3 .3M250.9 177.1v.4l-.3 .3M251 179.7h1M251 172.7l-.6 .6M251 172.7h.5M251.5 179.8v1.1"/>
<path d="M251.5 172.7l.6 .6M252.1 173.3v1.3M252.3 179.7h1M252.3 179.8v1.1M252.6 172.7l1.7 1.6M252.6 172.8v1.8M253.9 180v.1M253.9 179.9h.1M254 179.9v.2M254.3 172.7v1.9M255.1 172.7h1.1M255.1 174.6h1.1"/>
<path d="M255.7 172.8v1.8M257 173.3v1.3M257.1 173.8h1.6M257.6 172.7l-.6 .6M257.6 172.7h.5M258.1 172.7l.6 .6M258.7 173.3v1.3M20.9 194.2h.1M21.1 193.5l-.2 .3 .2 .4h.6M21.1 193.5h.6M21.7 193h-.6l-.2 .3 .2 .2M21.8 193l.1 .3-.1 .2 .1 .3-.1 .4"/>
<path d="M53.6 193v.2M53.6 193h1M54.1 193.7v.5M54.6 193.2l-.5 .5M54.6 193v.2M87.1 194l.1 .2M87.2 193.5l-.1 .1M87.2 193l-.1 .2v.8M87.3 194.2h.6M87.3 193h.8M87.3 193.5h.6M87.9 193.5l.2 .2"/>
<path d="M88.1 193.7v.3M88.1 194l-.2 .2M120.6 194l.1 .2M120.6 193v.5M120.6 193.5h.8l.2 .2M120.6 193h1M121.6 194l-.2 .2h-.6M121.6 193.7v.3M155.7 193v1.2M155.7 193l-.8 .8h1M171.7 180.4h.1M172 181.7h.1"/>
<path d="M172.2 182.4l.1 .1M172.3 182.6h.1M172.4 182.8h.1M172.5 183.1l.1 .3M172.6 183.4l.2 .4M172.6 183.4h.1M172.7 183.6h.1M172.8 183.7l.3 .6M172.8 183.6l5.4-5.3 5.4 5.3M173 184v.1M173.1 184.2l1.5 2.2 1.4 1.3 1.6 1.1M173.2 184.5h.1"/>
<path d="M173.4 184.7v.1M173.7 185.1v.1M174 185.6h.1M174.2 185.6l4-4 4 4M174.3 186v.1M175.8 187.5h.1M176.2 187.8h.1M176.7 188.2h.1M177 188.4h.1M177.3 188.6h.1M177.5 188.7l.6 .3M177.8 188.8h.1"/>
<path d="M178 189h.1M178.4 188.9h.1M178.7 188.7l-.5 .3M178.8 188.6h.1M179.1 188.5h.1M179.4 188.3h.1M179.5 188.2l-.9 .6M179.5 188.2h.1M179.7 188h.1M180.1 187.8h.1M180.8 187.2h.1M181.3 186.8l-1.8 1.4"/>
<path d="M181.8 186.2h.1M182.2 185.7l-.9 1M182.4 185.5h.1M182.6 185.2h.1M182.9 184.8h.1M183 184.5v.1M183.2 184.2v.1M183.3 184v.1M183.4 183.9h.1M183.5 183.8h.1M183.5 183.7l-1.3 2M183.5 183.7h.1"/>
<path d="M183.7 183.3l-.2 .4M183.8 183.2h.1M183.9 183h.1M184 182.6v.1M184.3 181.9h-.1M184.6 180.8h-.1M188.4 194.2h.1M188.6 194.2h.6M188.6 193h.6M188.7 193.5h.5M189.2 193l.2 .3M189.3 193.5l.1 .2"/>
<path d="M189.4 193.7v.3M189.4 194l-.2 .2M189.4 193.3l-.2 .2M189.6 187v1.1h1M189.6 186.9h1M189.6 187.5h.5M190.6 180.9h.7M190.9 186.9l1 1M190.9 187v1.1M191.9 186.9v1.2M192.3 187.3v.4M192.3 187.8l.4 .3"/>
<path d="M192.7 186.9l-.4 .4M192.7 188.1h.4M192.7 186.9h.4M193 187.6h.3M193.2 186.9l.1 .2M193.3 188l-.1 .1M193.3 187.6v.3M193.4 182.3h2.3M193.8 188.1h.7M193.8 186.9h.7M194.2 187v1.1M194.6 182.3v2.7"/>
<path d="M194.6 180.3h.5M195.1 186.9l.9 1M195.1 187v1.1M196.1 186.9v1.2M196.1 180.1h.1M196.1 180.8h.1M196.2 180.6h-.1v.2M196.3 180.6v.2M196.4 186.9h1M196.4 187v1.1M196.5 188.1h.9M196.5 187.5h.4"/>
<path d="M196.5 183.4h1.1M196.5 185h2.3M197.8 186.9h1M197.8 187v1.1M197.9 188.1h.9M197.9 187.5h.4M198.8 182.3h-2.3v2.7M199.2 186.9h.8M199.2 187v1.1M199.2 187.6h.8M199.5 182.7v.3M199.5 183l.4 .4h1.5"/>
<path d="M199.5 184.6l.4 .4h1.5M199.7 187.7l.5 .4M200 186.9l.2 .2M200.2 187.5l-.2 .1M200.2 187.2v.2M200.7 187.8h.2M200.7 187.8l.2 .2M200.7 187.2l.2 .1M200.7 187.1h.2M200.9 187.1v.2M200.9 187.8v.2M201.4 182.3h-1.5l-.3 .3"/>
<path d="M201.4 182.3l.4 .4M201.4 183.4l.4 .4M201.8 183.9v.6l-.4 .5M202.6 182.3h2.3M203.7 182.3v2.7M208.7 183.1v1M208.7 184.2l.7 .8M209.4 182.3l-.7 .7M209.5 182.3h1l.4 .4M210.9 184.6l-.4 .4h-1M211.7 182.3v2.7M211.8 185h2.2"/>
<path d="M214.8 184.2l.8 .8h.6M214.8 183.1v1M216.2 182.3h-.6l-.8 .7M216.3 182.3l.7 .7M217 183.1v1M217 184.2l-.7 .8M217.8 183.1v1M217.8 184.2l.8 .8M218.6 182.3l-.8 .7M218.6 182.3h1.1M218.6 185h1.1M219.7 182.3l.4 .4"/>
<path d="M220.1 184.6l-.4 .4M220.9 182.3v2.7M222 194.2h.9M222 183.5v.3M222 183.9l1.1 1.1M222.1 193l-.2 .2M222.1 193h.6M222.7 193.7h-.5l-.3 .5M222.8 193l.1 .2-.1 .5M223.1 182.3l-1.1 1.1h-1.1M228 183.4l-1.1-1.1v2.7M228.1 183.4l1.1-1.1v2.7"/>
<path d="M230 184.2l.8 .8M230 183.1v1M230.8 182.3l-.8 .7M230.8 182.3h.7l.8 .7M232.3 184.2l-.8 .8h-.7M232.3 183.1v1M233 182.3h1.9M233 185h1.9M233.4 182.3v2.6M234.9 182.3l.4 .4M235.3 182.7v1.8l-.4 .5M236.1 182.3v2.3l.4 .4h1.5"/>
<path d="M238.4 182.3v2.2l-.4 .5M239.1 182.3v2.7M239.2 185h2.2M242.2 183.4h1.1M242.2 185h2.3M244.5 182.3h-2.3v2.7M248.2 187.3h.8M248.2 187.3v1.2M248.2 180.9h.8M248.2 188h.8M249 187.3l.2 .2M249.2 187.8l-.2 .2"/>
<path d="M249.2 187.5v.2M249.2 180.8l-.2 .1M249.6 187.6l.3-.3h.3l.4 .3M249.6 180.1l.3-.4h.3l.4 .4M249.6 180.1v.8M249.6 187.7v.8M249.6 188h.9M249.6 180.4h.9M250.6 180.1v.8M250.6 187.7v.8M251 188.1l.3 .4h.5M251 187.7v.4"/>
<path d="M251.6 188h.3M251.8 187.3h-.5l-.3 .3M251.8 187.3l.2 .2M252 188.3l-.2 .2M252 188v.3M252.3 187.3h1M252.3 187.3v1.2M252.3 187.8h.5M252.3 188.5h1M252.3 180.3h.5M252.3 180.9h1M253.9 188.1h.1"/>
<path d="M253.9 187.5h.1M253.9 187.5v.1M253.9 188.2v.1M253.9 188.3h.1M253.9 187.6h.1M253.9 180.1h.1M253.9 180.8h.1M254 180.6l-.1 .2M254 180.6v.2M254 187.5v.1M254 188.1v.2M256.4 194.2h.7"/>
<path d="M256.8 193l-.2 .2M256.8 193v1.1M271.8 191.3l.7 .7M272.5 191.3l-.7 .7"/>
<circle cx="124.7" cy="54.3" r="1.7"/>
<circle cx="61.9" cy="67.7" r=".85"/>
<circle cx="87.1" cy="69.4" r=".85"/>
<circle cx="98" cy="75.3" r=".85"/>
<circle cx="102.1" cy="71.1" r=".85"/>
<circle cx="166.6" cy="66" r="1.7"/>
<circle cx="171.7" cy="66" r="1.7"/>
<circle cx="42.7" cy="82.8" r="1.7"/>
<circle cx="81.2" cy="102.9" r="1.7"/>
<circle cx="146.5" cy="118" r="1.7"/>
<circle cx="166.6" cy="112.9" r="1.7"/>
<circle cx="166.6" cy="116.3" r="1.7"/>
<circle cx="101.3" cy="121.3" r="1.7"/>
<circle cx="124.7" cy="136.4" r="1.7"/>
<circle cx="131.4" cy="120.5" r=".85"/>
<circle cx="108" cy="142.2" r=".85"/>
<circle cx="64.5" cy="169.9" r="1.7"/>
<circle cx="159.9" cy="161.5" r="1.7"/>
<circle cx="163.3" cy="161.5" r="1.7"/>
<circle cx="175.2" cy="183" r=".68"/>
<circle cx="178.2" cy="180.2" r=".68"/>
<circle cx="181.2" cy="183" r=".68"/>
</g>
<g fill="#000">
<circle cx="96.2" cy="47.6" r=".7"/>
<circle cx="42.6" cy="67.7" r=".7"/>
<circle cx="81.2" cy="66" r=".7"/>
<circle cx="129.8" cy="66" r=".7"/>
<circle cx="101.3" cy="112.9" r=".7"/>
<circle cx="146.5" cy="107.9" r=".7"/>
<circle cx="124.7" cy="128" r=".7"/>
<circle cx="64.5" cy="154.8" r=".7"/>
<circle cx="153.2" cy="151.4" r=".7"/>
</g>
<g fill="none" stroke="#000" stroke-width=".2">
<circle cx="96.2" cy="47.6" r=".7"/>
<circle cx="42.6" cy="67.7" r=".7"/>
<circle cx="81.2" cy="66" r=".7"/>
<circle cx="129.8" cy="66" r=".7"/>
<circle cx="101.3" cy="112.9" r=".7"/>
<circle cx="146.5" cy="107.9" r=".7"/>
<circle cx="124.7" cy="128" r=".7"/>
<circle cx="64.5" cy="154.8" r=".7"/>
<circle cx="153.2" cy="151.4" r=".7"/>
</g>
<text font-size="5" fill="#fff" x="193.4" y="185.5">TEST CLOCK MODULE</text>
<g font-size="3.6" fill="#fff">
<text x="201.8" y="175">UNIVERSITY OF PENNSYLVANIA</text>
<text x="209.5" y="178.2">HIGH ENERGY PHYSICS</text>
</g>
<g font-size="3" fill="#fff">
<text x="161.2" y="64.9" transform="rotate(90 161.2 64.9)">I59</text>
<text x="176.2" y="62.9" transform="rotate(90 176.2 62.9)">I60</text>
<text x="104.2" y="71.2" transform="rotate(90 104.2 71.2)">I40</text>
</g>
<g font-size="2.9" fill="#fff">
<text x="170.4" y="124.7" transform="rotate(-90 170.4 124.7)">LED FOR MISSED CLOCK EDGE</text>
<text x="106.8" y="136.4" transform="rotate(-90 106.8 136.4)">SOIC</text>
<text x="103.4" y="146.3" transform="rotate(-90 103.4 146.3)">I64</text>
</g>
<text font-size="2.6" fill="#fff" x="105" y="54.1" transform="rotate(-90 105 54.1)">1B</text>
<g font-size="2.5" fill="#fff">
<text x="44.4" y="40.9">VBB_OUT_2</text>
<text x="62.8" y="45.8">VCC\G</text>
<text x="121.6" y="49.6">I56</text>
<text x="62.8" y="56.3">PLCC</text>
<text x="62.9" y="54.6">I21</text>
<text x="146.5" y="61.3">CLK RUNNING LED</text>
<text x="30.9" y="67.6">ECL_TCLK*</text>
<text x="106.3" y="76.4">SOIC</text>
<text x="39.5" y="78">I52</text>
<text x="103" y="86.1">VCC\G</text>
<text x="78" y="98.1">I58</text>
<text x="129.8" y="99.8">SOIC</text>
<text x="130" y="98.1">I28</text>
<text x="116.4" y="106.2">VCC\G</text>
<text x="143.3" y="113.2">I57</text>
<text x="163.4" y="108.2">I61</text>
<text x="98.1" y="116.5">I55</text>
<text x="165.5" y="121.6">I62</text>
<text x="121.6" y="131.6">I53</text>
<text x="37.7" y="153.1">RESET_TTL</text>
<text x="156.8" y="156.8">I47</text>
<text x="160.1" y="156.8">I46</text>
<text x="61.3" y="165.1">I54</text>
<text x="159.9" y="166.8">RESET CLK BUTTON</text>
<text x="134.8" y="171.5">VCC\G</text>
</g>
<g font-size="2.2" fill="#fff">
<text x="20.9" y="22.7">8</text>
<text x="54.4" y="22.7">7</text>
<text x="87.9" y="22.7">6</text>
<text x="121.4" y="22.7">5</text>
<text x="154.1" y="22.7">4</text>
<text x="187.6" y="22.7">3</text>
<text x="221.1" y="22.7">2</text>
<text x="255.6" y="22.7">1</text>
<text x="1.7" y="42">D</text>
<text x="273.8" y="43.6">D</text>
<text x="71.2" y="64.6">PULSE_WIDTH=10000</text>
<text x="1.7" y="81.3">C</text>
<text x="273.8" y="81.3">C</text>
<text x="1.7" y="119">B</text>
<text x="273.8" y="119">B</text>
<text x="1.7" y="159.2">A</text>
<text x="273.8" y="159.2">A</text>
<text x="189.1" y="181.1">TITLE:</text>
<text x="248.2" y="181.1">DATE:</text>
<text x="189.6" y="188.3">ENGINEER:</text>
<text x="248.2" y="188.7">PAGE:</text>
<text x="20.9" y="194.4">8</text>
<text x="53.6" y="194.4">7</text>
<text x="87.1" y="194.4">6</text>
<text x="120.6" y="194.4">5</text>
<text x="154.9" y="194.4">4</text>
<text x="188.4" y="194.4">3</text>
<text x="221.9" y="194.4">2</text>
<text x="256.4" y="194.4">1</text>
</g>
<g font-size="2">
<text x="121.4" y="47.6">TP139</text>
<text x="62.8" y="52.6">U9</text>
<text x="96.3" y="49.3">C86</text>
<text x="24.3" y="62.3">ECL_TCLK</text>
<text x="71.2" y="62.7">U24</text>
<text x="159.9" y="62.7">TP9</text>
<text x="166.6" y="62.7">TP10</text>
<text x="39.3" y="76.1">TP62</text>
<text x="77.9" y="96.1">TP64</text>
<text x="129.8" y="96.1">U25</text>
<text x="163.3" y="106.2">TP11</text>
<text x="143.2" y="111.2">TP110</text>
<text x="98" y="114.6">TP134</text>
<text x="170" y="119.6">TP12</text>
<text x="121.4" y="129.7">TP135</text>
<text x="106.3" y="139.7">U14</text>
<text x="156.6" y="154.8">TP26</text>
<text x="159.9" y="154.8">TP27</text>
<text x="61.1" y="163.2">TP116</text>
</g>
<g font-size="2" fill="#fff">
<text x="102.7" y="55.3" transform="rotate(-90 102.7 55.3)">30PF</text>
<text x="151.5" y="159" transform="rotate(-90 151.5 159)">1K</text>
</g>
<g font-size="1.9">
<text x="99.5" y="50.5" transform="rotate(-90 99.5 50.5)">1</text>
<text x="124.6" y="50.5" transform="rotate(-90 124.6 50.5)">1</text>
<text x="99.5" y="56" transform="rotate(-90 99.5 56)">2</text>
<text x="96.1" y="60.7" transform="rotate(-90 96.1 60.7)">7</text>
<text x="99.5" y="60.7" transform="rotate(-90 99.5 60.7)">6</text>
<text x="42.5" y="79" transform="rotate(-90 42.5 79)">1</text>
<text x="97.8" y="79" transform="rotate(-90 97.8 79)">11</text>
<text x="81" y="99.1" transform="rotate(-90 81 99.1)">1</text>
<text x="166.5" y="109.1" transform="rotate(-90 166.5 109.1)">1</text>
<text x="101.1" y="117.5" transform="rotate(-90 101.1 117.5)">1</text>
<text x="146.3" y="114.2" transform="rotate(-90 146.3 114.2)">1</text>
<text x="131.3" y="123.2" transform="rotate(-90 131.3 123.2)">1</text>
<text x="166.5" y="121.5" transform="rotate(-90 166.5 121.5)">1</text>
<text x="124.6" y="132.6" transform="rotate(-90 124.6 132.6)">1</text>
<text x="107.8" y="141.1" transform="rotate(-90 107.8 141.1)">8</text>
<text x="106.2" y="153.2" transform="rotate(-90 106.2 153.2)">9</text>
<text x="109.5" y="154.3" transform="rotate(-90 109.5 154.3)">10</text>
<text x="153.1" y="152.8" transform="rotate(-90 153.1 152.8)">2</text>
<text x="153.1" y="161.7" transform="rotate(-90 153.1 161.7)">1</text>
<text x="159.8" y="157.7" transform="rotate(-90 159.8 157.7)">1</text>
<text x="163.1" y="157.7" transform="rotate(-90 163.1 157.7)">1</text>
<text x="64.3" y="166.1" transform="rotate(-90 64.3 166.1)">1</text>
</g>
<g font-size="1.8" fill="#fff">
<text x="58" y="34.9">I63</text>
<text x="16.2" y="65">I1</text>
<text x="16.2" y="68.4">I44</text>
<text x="19.5" y="155.5">I45</text>
</g>
<g font-size="1.7" fill="#fff">
<text x="80.3" y="45.7">10K</text>
<text x="143.8" y="69.2">200</text>
<text x="155.6" y="106">200</text>
</g>
<g font-size="1.6">
<text x="77.9" y="47.2">1</text>
<text x="86.6" y="47.2">2</text>
<text x="58.6" y="64">14</text>
<text x="60.4" y="65.7">2</text>
<text x="69.9" y="65.7">15</text>
<text x="83.8" y="65.7">10</text>
<text x="103.3" y="65.7">5</text>
<text x="141.5" y="65.5">1</text>
<text x="150.2" y="65.5">2</text>
<text x="161.6" y="65.7">1</text>
<text x="175.5" y="65.7">1</text>
<text x="58.6" y="67.4">13</text>
<text x="84.7" y="69">9</text>
<text x="103.5" y="70.7">12</text>
<text x="124" y="107.5">18</text>
<text x="136.9" y="107.5">19</text>
<text x="153.2" y="107.5">1</text>
<text x="161.9" y="107.5">2</text>
<text x="123.8" y="112.6">11</text>
</g>
<g font-size="1.5">
<text x="95.1" y="64.1">C/R</text>
<text x="99.3" y="64.1">C</text>
<text x="96.9" y="73.8">CL</text>
</g>
<g font-size="1.4">
<text x="99.9" y="71.5">Q</text>
<text x="99.9" y="66.5">Q</text>
<text x="128.6" y="108.4">D</text>
<text x="133.5" y="108.4">Q</text>
<text x="130.6" y="119.1">CL</text>
</g>
<g font-size="1.3">
<text x="124.8" y="54.4" transform="rotate(-90 124.8 54.4)">A</text>
<text x="95.3" y="67.9">HCT123</text>
<text x="42.8" y="82.8" transform="rotate(-90 42.8 82.8)">A</text>
<text x="81.3" y="102.9" transform="rotate(-90 81.3 102.9)">A</text>
<text x="129.8" y="111.3">F273</text>
<text x="166.7" y="113" transform="rotate(-90 166.7 113)">A</text>
<text x="146.6" y="118" transform="rotate(-90 146.6 118)">A</text>
<text x="166.7" y="117.1" transform="rotate(-90 166.7 117.1)">A</text>
<text x="101.4" y="121.4" transform="rotate(-90 101.4 121.4)">A</text>
<text x="124.8" y="136.4" transform="rotate(-90 124.8 136.4)">A</text>
<text x="109.8" y="149" transform="rotate(-90 109.8 149)">HCT00</text>
<text x="160" y="161.5" transform="rotate(-90 160 161.5)">A</text>
<text x="163.4" y="161.5" transform="rotate(-90 163.4 161.5)">A</text>
<text x="64.6" y="169.9" transform="rotate(-90 64.6 169.9)">A</text>
</g>
<g font-size="1.1">
<text x="165.8" y="66">A</text>
<text x="171.6" y="66">A</text>
<text x="96.1" y="69.4">MULTI</text>
<text x="96.8" y="70.4">VIB</text>
</g>
<text font-size=".8" x="63" y="66.7">10H125</text>
</svg>
